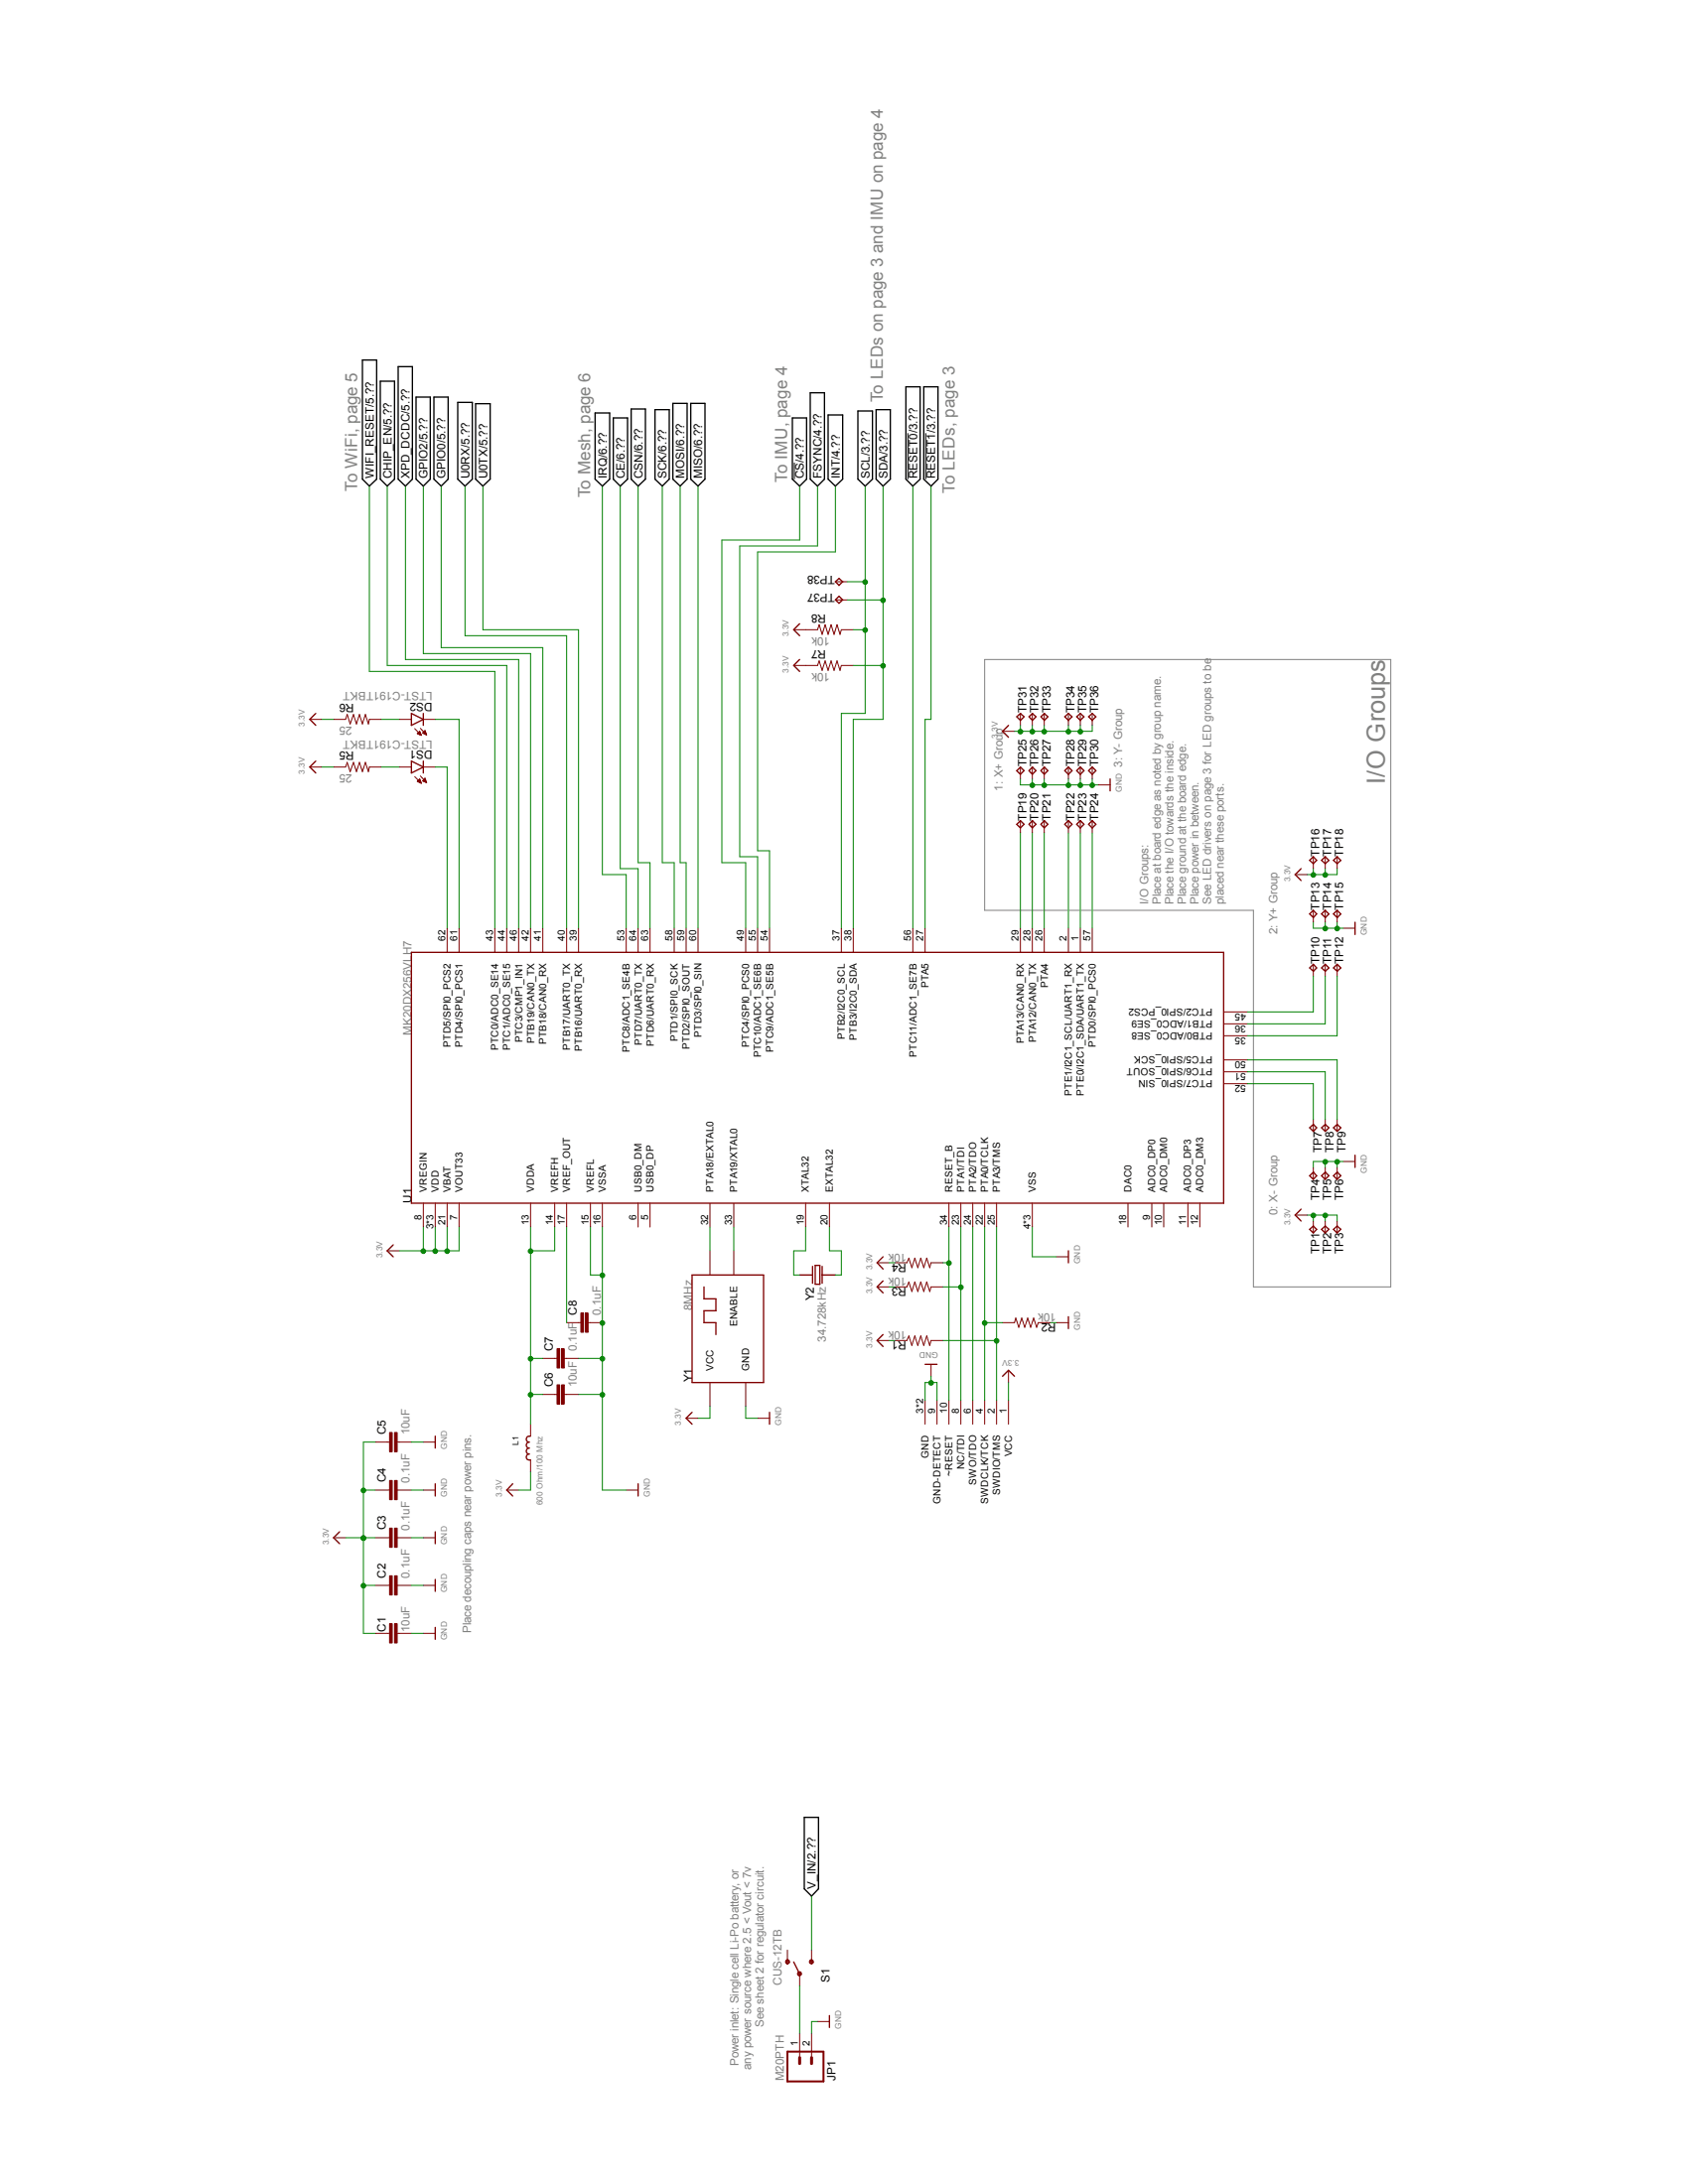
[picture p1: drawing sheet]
<svg xmlns="http://www.w3.org/2000/svg" width="216mm" height="279mm" viewBox="0 0 216 279" stroke-linecap="round" stroke-linejoin="round" font-family="sans-serif">
<path d="M125.9 84.4h52v80.2h-17.6v-48.1h-34.4z" fill="none" stroke="#808080" stroke-width=".13"/>
<g fill="none" stroke="#000" stroke-width=".17">
<path d="M46.4 46.1h1.8v15.2l-1 .9-.8-.9zM48.6 48.8h1.9v12.5l-1 .9-.9-.9zM50.9 46.9h1.8v14.4l-.8 .9-1-.9zM53.2 50.8h1.8v10.5l-.9 .9-.9-.9zM55.5 50.8h1.8v10.5l-.9 .9-.9-.9zM58.5 51.5h1.9v9.8l-.9 .9-1-.9zM60.8 51.6h1.9v9.7l-.9 .9-1-.9zM76.1 52.8h1.9v8.5l-1 .9-.9-.9zM78.4 53.5h1.9v7.8l-1 .9-.9-.9zM80.7 52.3h1.8v9l-.9 .9-.9-.9zM83.8 52.4h1.8v8.9l-.9 .9-.9-.9zM86.1 51.6h1.8v9.7l-.9 .9-.9-.9z"/>
<path d="M88.3 51.6h1.9v9.7l-.9 .9-1-.9zM101.3 53.5h1.9v7.8l-.9 .9-1-.9zM103.6 50.2h1.9v11.1l-.9 .9-1-.9zM105.9 53.1h1.9v8.2l-1 .9-.9-.9zM109.7 52.6h1.9v8.7l-.9 .9-1-.9zM112.1 52.4h1.8v8.9l-1 .9-.8-.9zM115.9 49.5h1.8v11.8l-.9 .9-.9-.9zM118.2 49.5h1.8v11.8l-.9 .9-.9-.9zM102.9 232.5h1.8v9.1l-.9 1-.9-1z"/>
</g>
<path d="M101.6 59.2v2.1M116.1 55.4v5.9M118.4 55.4v5.9" fill="none" stroke="#000" stroke-width=".13"/>
<path d="M52.6 121.8h103.9v32.1h-103.9zM50.3 159.3l-.8 .7 .8 .8M136.7 160v1.5M55.7 183.7v1.6M55.7 189.8v1.6M55.7 196v1.5M67.9 183.7a.4 .4 0 0 0-.6 .3 .4 .4 0 0 0 .4 .5 .38 .38 0 0 0-.4 .4 .38 .38 0 0 0 .4 .4 .38 .38 0 0 0-.4 .3 .38 .38 0 0 0 .4 .4 .4 .4 0 0 0-.4 .5 .4 .4 0 0 0 .6 .3M81.6 189.8v1.6M55.7 202.1v1.5" fill="none" stroke="#800000" stroke-width=".17"/>
<g fill="none" stroke="#800000" stroke-width=".13">
<path d="M57.2 118.7v3.1M58.7 118.7v3.1M63.3 118.7v3.1M64.8 118.7v3.1M66.3 118.7v3.1M67.9 118.7v3.1M69.4 118.7v3.1M72.5 118.7v3.1M74 118.7v3.1M80.1 118.7v3.1M81.6 118.7v3.1M83.1 118.7v3.1"/>
<path d="M86.2 118.7v3.1M87.8 118.7v3.1M89.3 118.7v3.1M95.4 118.7v3.1M96.9 118.7v3.1M98.4 118.7v3.1M107.6 118.7v3.1M109.1 118.7v3.1M116.8 118.7v3.1M118.3 118.7v3.1M130.5 118.7v3.1M132 118.7v3.1"/>
<path d="M133.6 118.7v3.1M136.7 118.7v3.1M138.2 118.7v3.1M139.7 118.7v3.1M156.5 132.5h3.1M156.5 131h3.1M156.5 129.5h3.1M156.5 135.6h3.1M156.5 137.1h3.1M156.5 138.6h3.1M54.1 153.9v3.1M55.7 153.9v3.1"/>
<path d="M57.2 153.9v3.1M58.7 153.9v3.1M67.9 153.9v3.1M71 153.9v3.1M72.5 153.9v3.1M75.5 153.9v3.1M77 153.9v3.1M81.6 153.9v3.1M83.1 153.9v3.1M90.8 153.9v3.1M93.9 153.9v3.1M103 153.9v3.1"/>
<path d="M106.1 153.9v3.1M121.4 153.9v3.1M122.9 153.9v3.1M124.4 153.9v3.1M125.9 153.9v3.1M127.5 153.9v3.1M132 153.9v3.1M144.3 153.9v3.1M147.3 153.9v3.1M148.8 153.9v3.1M151.9 153.9v3.1M153.5 153.9v3.1"/>
<path d="M49.5 160h1.6M69.4 178.4h1.8M69.4 173.8h1.8M71.2 177.2h.4v2.4h-.4zM71.2 172.6h.4v2.4h-.4zM71.8 177.2h.4v2.4h-.4zM71.8 172.6h.4v2.4h-.4zM72.2 178.4h1.8M72.2 173.8h1.8M72.5 169.2h1.8M74.3 168h.3v2.4h-.3zM74.9 168h.3v2.4h-.3z"/>
<path d="M75.2 169.2h1.8M135.1 160.8h1.6M48 190.6h1.9M48 196.7h1.9M48 184.5h1.9M49.8 195.5h.4v2.5h-.4zM49.8 189.4h.4v2.5h-.4zM49.8 183.3h.4v2.4h-.4zM50.5 195.5h.3v2.5h-.3zM50.5 189.4h.3v2.5h-.3zM50.5 183.3h.3v2.4h-.3zM50.8 190.6h1.8"/>
<path d="M50.8 196.7h1.8M50.8 184.5h1.8M54.1 190.6h1.6M54.1 196.7h1.6M54.1 184.5h1.6M67.9 182.2v1.5M67.9 186.8v1.5M80.1 190.6h1.5M48 202.8h1.9M49.8 201.6h.4v2.4h-.4zM50.5 201.6h.3v2.4h-.3zM50.8 202.8h1.8"/>
<path d="M54.1 202.8h1.6M102.3 260.1v3.1M103.8 260.1v3.1"/>
</g>
<g fill="none" stroke="#800000" stroke-width=".34">
<path d="M71.4 172.6v2.4M71.4 177.2v2.4M72 172.6v2.4M72 177.2v2.4M74.5 168v2.4M75.1 168v2.4M50 183.3v2.4M50 189.4v2.5M50 195.5v2.5M50.6 183.3v2.4M50.6 189.4v2.5M50.6 195.5v2.5"/>
<path d="M50 201.6v2.4M50.6 201.6v2.4"/>
</g>
<path d="M100.7 262.5h4.6v3.8h-4.6z" fill="none" stroke="#800000" stroke-width=".25"/>
<path d="M102.3 263.2v.8M103.8 263.2v.8" fill="none" stroke="#800000" stroke-width=".38"/>
<path d="M100.5 250.8l.2-.1 .2 .1 .1 .2-.1 .2h-.2l-.1-.2 .1-.2 .1 .1v.2h-.1v.1h-.2v-.2z" fill-rule="evenodd" fill="#800000"/>
<path d="M100.5 250.8l.2-.1 .2 .1 .1 .2-.1 .2h-.2l-.1-.2 .1-.2 .2 .2-.2 .1v.1h-.2v-.2z" fill="none" stroke="#800000" stroke-width=".13"/>
<path d="M103.6 250.8l.2-.1 .2 .1 .1 .2-.1 .2h-.2v-.1h-.1v-.2l.1-.1 .1 .2-.1 .2h-.2l-.1-.2z" fill-rule="evenodd" fill="#800000"/>
<path d="M103.6 250.8l.2-.1 .2 .1 .1 .2-.1 .2h-.2v-.1l-.2-.1 .2-.2 .1 .2-.1 .2h-.2l-.1-.2z" fill="none" stroke="#800000" stroke-width=".13"/>
<path d="M102.1 252.3l.2-.1 .1 .1 .1 .2-.1 .2-.1 .1-.2-.3 .2-.2 .1 .2-.1 .3-.2-.1-.1-.2z" fill-rule="evenodd" fill="#800000"/>
<g fill="none" stroke="#800000" stroke-width=".13">
<path d="M106.8 76.8h1.6M106.8 74.4h1.6M39.6 98.1h1.5M39.6 92h1.5M42.7 98.1h1.5l.2-.6 .4 1.2 .4-1.2 .4 1.2 .4-1.2 .4 1.2 .3-1.2 .4 1.2 .1-.6h1.6M42.7 92h1.5l.2-.6 .4 1.2 .4-1.2 .4 1.2 .4-1.2 .4 1.2 .3-1.2 .4 1.2 .1-.6h1.6M51.1 98.1h1.5M51.1 92h1.5M53 99.4l.9 .8M53 93.2l.9 .9M53.4 99.9l.5 .3M53.4 93.8v.1"/>
<path d="M53.4 99.9v.1M53.4 93.9l.5 .2M53.5 93.7v.2M53.5 99.8v.2M53.6 93.7v.2M53.6 99.8v.2M53.6 93.6v.3M53.6 99.7v.4M53.6 93.6v.4M53.7 99.7l-.3 .2M53.7 99.7l.2 .5M53.7 93.6v.4"/>
<path d="M53.7 99.7v.4M53.7 93.6l-.3 .3M53.7 93.6l.2 .5M53.7 99.8v.3M53.8 99.3l.8 .8M53.8 93.8v.2M53.8 99.9v.2M53.8 93.2l.8 .8M53.8 93.9v.1M53.8 100v.2M53.8 94v.1M54.1 93.7v.1"/>
<path d="M54.1 99.9h.1M54.1 98.1h1.6M54.1 99.8v.1M54.1 92h1.6M54.2 93.6v.2M54.2 99.8v.1M54.2 93.6v.3M54.2 99.7v.2M54.3 93.6v.3M54.3 99.7v.3M54.3 93.5v.4M54.3 99.6v.4"/>
<path d="M54.4 99.6l-.3 .3 .5 .2M54.4 99.6l.2 .5M54.4 93.5v.4M54.4 99.6v.4M54.4 93.5l-.3 .3 .5 .2M54.4 93.5l.2 .5M54.4 93.6v.3M54.4 99.7v.3M54.4 93.7v.2M54.4 99.8v.3M54.5 93.8v.2M54.5 99.9v.2"/>
<path d="M54.5 93.9v.1M54.5 100v.1M101.5 85.1h3.1l.2-.6 .4 1.3 .3-1.3 .4 1.3 .4-1.3 .4 1.3 .4-1.3 .3 1.3 .2-.7h1.5M101.5 80.6h3.1l.2-.7 .4 1.3 .3-1.3 .4 1.3 .4-1.3 .4 1.3 .4-1.3 .3 1.3 .2-.6h1.5M128.2 93.6h1.6M130.5 91.3v1.5M130.5 98.1v1.6M132 91.3v1.5M132 98.1v1.6M133.6 91.3v1.5M133.6 98.1v1.6M136.7 91.3v1.5"/>
<path d="M136.7 98.1v1.6M138.2 91.3v1.5M138.2 98.1v1.6M139.7 91.3v1.5M139.7 98.1v1.6M53.8 100.1v.1M130.5 105v1.6M132 105v1.6M133.6 105v1.6M136.7 105v1.6M138.2 105v1.6M139.7 105v1.6"/>
<path d="M140.5 100.4h1.5M165.7 111.9h1.5M168 109.6v1.5M168 116.5v1.5M169.5 109.6v1.5M169.5 116.5v1.5M171 109.6v1.5M171 116.5v1.5M171.8 118.7h1.5M168 123.4v1.5M169.5 123.4v1.5M171 123.4v1.5"/>
<path d="M165.7 155.4h1.5M168 143.2v1.5M168 149.4v1.5M168 156.2v1.5M169.5 143.2v1.5M169.5 149.4v1.5M169.5 156.2v1.5M171 143.2v1.5M171 149.4v1.5M171 156.2v1.5M171.8 148.6h1.5M90.8 160v3.1"/>
<path d="M90.8 176.9v3M93.9 160v3.1M95.4 176.9v3M112.2 171.5h1.5M112.2 164.6h1.5M112.2 161.5h1.5M114.5 171.5h1.5l.2-.6 .4 1.2 .4-1.2 .4 1.2 .4-1.2 .4 1.2 .3-1.2 .4 1.2 .2-.6h1.5M114.5 164.6h1.5l.2-.6 .4 1.2 .4-1.2 .4 1.2 .4-1.2 .4 1.2 .3-1.2 .4 1.2 .2-.6h1.5M114.5 161.5h1.5l.2-.5 .4 1.2 .4-1.2 .4 1.2 .4-1.2 .4 1.2 .3-1.2 .4 1.2 .2-.7h1.5M118.3 179.2v3M119.1 174.5v1.6M119.8 179.2v3"/>
<path d="M121.4 179.2v3M122.9 179.2v3M124.4 179.2v3M125.9 179.2v3M127.5 179.2v3M128.2 169.2h1.6l.1-.6 .4 1.2 .4-1.2 .4 1.2 .3-1.2 .4 1.2 .4-1.2 .4 1.2 .2-.6h1.6M129 175.3v1.6M129 179.2v3M135.1 169.2h1.6M42.7 196.7h1.5M64.8 190.6h1.5M87.8 181.4h1.5"/>
<path d="M96.9 181.4h1.5M48 209h1.9M49.8 207.7h.4v2.5h-.4zM50.5 207.7h.3v2.5h-.3zM50.8 209h1.8M54.1 209h1.6M100.7 249.5v1.5M102.1 252.3l.2-.1 .1 .1 .1 .2-.1 .2-.1 .1-.1-.2v-.2l.1-.1 .1 .2-.1 .3-.2-.1-.1-.2zM102.3 252.5v1.5M103.8 249.5v1.5M104.6 258.6h1.5"/>
</g>
<g fill="none" stroke="#800000" stroke-width=".17">
<path d="M102.3 79.8l-.8 .8 .8 .7M106.8 74.4l.5-.4 .5 .4-.5 .5zM107.3 76.3l.5 .5-.5 .4-.5-.4zM40.4 97.4l-.8 .7 .8 .8M40.4 91.3l-.8 .7 .8 .8M52.6 97.4l1.5 .7-1.5 .8zM52.6 91.3l1.5 .7-1.5 .8zM54.1 91.3v1.5M54.1 97.4v1.5M102.3 84.4l-.8 .7 .8 .8M129 92.8l-.8 .8 .8 .7M130 98.6l.5-.5 .5 .5-.5 .5z"/>
<path d="M130 91.7l.5-.4 .5 .4-.5 .5zM131.6 91.7l.4-.4 .5 .4-.5 .5zM132 98.1l.5 .5-.5 .5-.4-.5zM133.1 91.7l.5-.4 .4 .4-.4 .5zM133.6 98.1l.4 .5-.4 .5-.5-.5zM136.2 98.6l.5-.5 .4 .5-.4 .5zM136.2 91.7l.5-.4 .4 .4-.4 .5zM137.7 98.6l.5-.5 .4 .5-.4 .5zM137.7 91.7l.5-.4 .4 .4-.4 .5zM139.2 91.7l.5-.4 .5 .4-.5 .5zM139.2 98.6l.5-.5 .5 .5-.5 .5zM142 99.7v1.5"/>
<path d="M130 105.5l.5-.5 .5 .5-.5 .4zM132 105l.5 .5-.5 .4-.4-.4zM133.6 105l.4 .5-.4 .4-.5-.4zM136.2 105.5l.5-.5 .4 .5-.4 .4zM137.7 105.5l.5-.5 .4 .5-.4 .4zM139.2 105.5l.5-.5 .5 .5-.5 .4zM166.4 111.1l-.7 .8 .7 .7M167.5 116.9l.5-.4 .4 .4-.4 .5zM167.5 110.1l.5-.5 .4 .5-.4 .4zM169.5 116.5l.5 .4-.5 .5-.5-.5zM169.5 109.6l.5 .5-.5 .4-.5-.4zM170.6 116.9l.4-.4 .5 .4-.5 .5z"/>
<path d="M170.6 110.1l.4-.5 .5 .5-.5 .4zM173.3 118v1.5M167.5 123.8l.5-.4 .4 .4-.4 .4zM169 123.8l.5-.4 .5 .4-.5 .4zM170.6 123.8l.4-.4 .5 .4-.5 .4zM166.4 154.7l-.7 .7 .7 .8M167.5 144.3l.5-.5 .4 .5-.4 .4zM167.5 157.3l.5-.5 .4 .5-.4 .4zM168 149.9l.4 .5-.4 .5-.5-.5zM169 144.3l.5-.5 .5 .5-.5 .4zM169 157.3l.5-.5 .5 .5-.5 .4zM169.5 149.9l.5 .5-.5 .5-.5-.5z"/>
<path d="M170.6 144.3l.4-.5 .5 .5-.5 .4zM170.6 157.3l.4-.5 .5 .5-.5 .4zM171 149.9l.5 .5-.5 .5-.4-.5zM173.3 147.8v1.6M88.5 163.1h9.2v13.8h-9.2zM90 164.6v1.6h1.6v1.5h-1.6v1.5h1.6v1.5M102.3 163.1h1.6M103.9 162v2.2M104.3 161.9h.6v2.4h-.6zM105.2 163.1h1.6M105.2 162v2.2M112.9 170.7l-.7 .8 .7 .8"/>
<path d="M112.9 163.9l-.7 .7 .7 .8M112.9 160.8l-.7 .7 .7 .8M118.3 174.5h1.5M128.2 176.1l.8-.8 .8 .8M136.7 168.4v1.6M43.4 196l-.7 .7 .7 .8M65.6 189.8l-.8 .8 .8 .8M88.5 180.7l-.7 .7 .7 .8M98.4 180.7v1.5M55.7 208.2v1.5M101.5 251l.8 1.5M106.1 257.9v1.5"/>
</g>
<path d="M50 207.7v2.5M50.6 207.7v2.5" fill="none" stroke="#800000" stroke-width=".34"/>
<path d="M75.5 157v6.1h1.5v-6.1M52.6 184.5h1.5M52.6 190.6h1.5M52.6 196.7h1.5M77 190.6h3.1M52.6 202.8h1.5" fill="none" stroke="#008000" stroke-width=".13"/>
<circle cx="77" cy="163.2" r=".3" fill="#008000"/>
<g fill="none" stroke="#008000" stroke-width=".13">
<path d="M77 163.1v6.1M77 173.8v4.6h-3"/>
<circle cx="77" cy="163.2" r=".3"/>
</g>
<circle cx="77" cy="178.4" r=".3" fill="#008000"/>
<circle cx="77" cy="178.4" r=".3" fill="none" stroke="#008000" stroke-width=".13"/>
<circle cx="77" cy="169.2" r=".3" fill="#008000"/>
<g fill="none" stroke="#008000" stroke-width=".13">
<path d="M77 169.2v4.6h-3"/>
<circle cx="77" cy="169.2" r=".3"/>
</g>
<circle cx="77" cy="173.8" r=".3" fill="#008000"/>
<g fill="none" stroke="#008000" stroke-width=".13">
<path d="M132 157v3.8h3.1M77 178.4v12.2M118.3 179.2v-2.3h1.5v2.3M119.1 176.1v.8M134.4 169.2h.7"/>
<circle cx="77" cy="173.8" r=".3"/>
</g>
<circle cx="119.1" cy="176.9" r=".3" fill="#008000"/>
<g fill="none" stroke="#008000" stroke-width=".13">
<path d="M168 118v.7h3.8M169.5 118v.7M104.6 258.6h-.8v1.5"/>
<circle cx="119.1" cy="176.9" r=".3"/>
</g>
<circle cx="169.5" cy="118.8" r=".3" fill="#008000"/>
<g fill="none" stroke="#008000" stroke-width=".13">
<path d="M171 118v.7"/>
<circle cx="169.5" cy="118.8" r=".3"/>
</g>
<circle cx="171" cy="118.8" r=".3" fill="#008000"/>
<g fill="none" stroke="#008000" stroke-width=".13">
<path d="M136.7 99.7v.7h3.8M138.2 99.7v.7"/>
<circle cx="171" cy="118.8" r=".3"/>
</g>
<circle cx="138.2" cy="100.5" r=".3" fill="#008000"/>
<g fill="none" stroke="#008000" stroke-width=".13">
<path d="M139.7 99.7v.7"/>
<circle cx="138.2" cy="100.5" r=".3"/>
</g>
<circle cx="139.7" cy="100.5" r=".3" fill="#008000"/>
<g fill="none" stroke="#008000" stroke-width=".13">
<path d="M130.5 99.7v.7h3.1M132 99.7v.7"/>
<circle cx="139.7" cy="100.5" r=".3"/>
</g>
<circle cx="132" cy="100.5" r=".3" fill="#008000"/>
<g fill="none" stroke="#008000" stroke-width=".13">
<path d="M133.6 99.7v.7"/>
<circle cx="132" cy="100.5" r=".3"/>
</g>
<circle cx="133.6" cy="100.5" r=".3" fill="#008000"/>
<g fill="none" stroke="#008000" stroke-width=".13">
<path d="M133.6 100.4h3.1"/>
<circle cx="133.6" cy="100.5" r=".3"/>
</g>
<circle cx="136.7" cy="100.5" r=".3" fill="#008000"/>
<g fill="none" stroke="#008000" stroke-width=".13">
<path d="M169.5 148.6v.8M171.8 148.6h-3.8v.8"/>
<circle cx="136.7" cy="100.5" r=".3"/>
</g>
<circle cx="169.5" cy="148.6" r=".3" fill="#008000"/>
<g fill="none" stroke="#008000" stroke-width=".13">
<path d="M171 148.6v.8"/>
<circle cx="169.5" cy="148.6" r=".3"/>
</g>
<circle cx="171" cy="148.6" r=".3" fill="#008000"/>
<g fill="none" stroke="#008000" stroke-width=".13">
<path d="M54.1 157v3M55.7 157v3M57.2 157v3M58.7 157v3h-7.6M95.4 179.9v1.5h1.5M113.7 171.5h.8M113.7 164.6h.8M113.7 161.5h.8M129 176.9v2.3M52.6 209h1.5"/>
<circle cx="171" cy="148.6" r=".3"/>
</g>
<circle cx="55.7" cy="160.1" r=".3" fill="#008000"/>
<circle cx="55.7" cy="160.1" r=".3" fill="none" stroke="#008000" stroke-width=".13"/>
<circle cx="57.2" cy="160.1" r=".3" fill="#008000"/>
<circle cx="57.2" cy="160.1" r=".3" fill="none" stroke="#008000" stroke-width=".13"/>
<circle cx="54.1" cy="160.1" r=".3" fill="#008000"/>
<g fill="none" stroke="#008000" stroke-width=".13">
<path d="M41.1 98.1h1.6M41.1 92h1.6M168 111.1v.8M169.5 111.1v.8h-2.3M67.9 188.3v2.3h-1.6"/>
<circle cx="54.1" cy="160.1" r=".3"/>
</g>
<circle cx="168" cy="111.9" r=".3" fill="#008000"/>
<g fill="none" stroke="#008000" stroke-width=".13">
<path d="M171 111.1v.8h-1.5"/>
<circle cx="168" cy="111.9" r=".3"/>
</g>
<circle cx="169.5" cy="111.9" r=".3" fill="#008000"/>
<g fill="none" stroke="#008000" stroke-width=".13">
<path d="M130.5 92.8v.8M132 92.8v.8h-2.2"/>
<circle cx="169.5" cy="111.9" r=".3"/>
</g>
<circle cx="130.5" cy="93.6" r=".3" fill="#008000"/>
<g fill="none" stroke="#008000" stroke-width=".13">
<path d="M133.6 92.8v.8h-1.6"/>
<circle cx="130.5" cy="93.6" r=".3"/>
</g>
<circle cx="132" cy="93.6" r=".3" fill="#008000"/>
<g fill="none" stroke="#008000" stroke-width=".13">
<path d="M136.7 92.8v.8h1.5v-.8"/>
<circle cx="132" cy="93.6" r=".3"/>
</g>
<circle cx="136.7" cy="93.6" r=".3" fill="#008000"/>
<g fill="none" stroke="#008000" stroke-width=".13">
<path d="M139.7 92.8v.8h-1.5"/>
<circle cx="136.7" cy="93.6" r=".3"/>
</g>
<circle cx="138.2" cy="93.6" r=".3" fill="#008000"/>
<g fill="none" stroke="#008000" stroke-width=".13">
<path d="M133.6 93.6h3.1"/>
<circle cx="138.2" cy="93.6" r=".3"/>
</g>
<circle cx="133.6" cy="93.6" r=".3" fill="#008000"/>
<g fill="none" stroke="#008000" stroke-width=".13">
<path d="M167.2 155.4h2.3v.8M168 155.4v.8"/>
<circle cx="133.6" cy="93.6" r=".3"/>
</g>
<circle cx="168" cy="155.5" r=".3" fill="#008000"/>
<g fill="none" stroke="#008000" stroke-width=".13">
<path d="M169.5 155.4h1.5v.8"/>
<circle cx="168" cy="155.5" r=".3"/>
</g>
<circle cx="169.5" cy="155.5" r=".3" fill="#008000"/>
<g fill="none" stroke="#008000" stroke-width=".13">
<path d="M90.8 179.9v1.5h-1.5M46.5 190.6h1.5M46.5 196.7h1.5M48 184.5h-1.5v18.3h1.5"/>
<circle cx="169.5" cy="155.5" r=".3"/>
</g>
<circle cx="46.5" cy="196.8" r=".3" fill="#008000"/>
<circle cx="46.5" cy="196.8" r=".3" fill="none" stroke="#008000" stroke-width=".13"/>
<circle cx="46.5" cy="190.7" r=".3" fill="#008000"/>
<g fill="none" stroke="#008000" stroke-width=".13">
<path d="M44.2 196.7h2.3"/>
<circle cx="46.5" cy="190.7" r=".3"/>
</g>
<circle cx="46.5" cy="196.8" r=".3" fill="#008000"/>
<g fill="none" stroke="#008000" stroke-width=".13">
<path d="M46.5 202.8v6.2h1.5"/>
<circle cx="46.5" cy="196.8" r=".3"/>
</g>
<circle cx="46.5" cy="202.9" r=".3" fill="#008000"/>
<g fill="none" stroke="#008000" stroke-width=".13">
<path d="M127.5 157v22.2"/>
<circle cx="46.5" cy="202.9" r=".3"/>
</g>
<circle cx="127.5" cy="171.5" r=".3" fill="#008000"/>
<g fill="none" stroke="#008000" stroke-width=".13">
<path d="M125.9 157v22.2M120.6 171.5h6.9"/>
<circle cx="127.5" cy="171.5" r=".3"/>
</g>
<circle cx="125.9" cy="169.2" r=".3" fill="#008000"/>
<g fill="none" stroke="#008000" stroke-width=".13">
<path d="M120.6 164.6h2.3M125.9 169.2h2.3"/>
<circle cx="125.9" cy="169.2" r=".3"/>
</g>
<circle cx="122.9" cy="164.7" r=".3" fill="#008000"/>
<g fill="none" stroke="#008000" stroke-width=".13">
<path d="M67.9 157v25.2M122.9 157v22.2M67.9 160h3.1"/>
<circle cx="122.9" cy="164.7" r=".3"/>
</g>
<circle cx="67.9" cy="160.1" r=".3" fill="#008000"/>
<g fill="none" stroke="#008000" stroke-width=".13">
<path d="M67.9 178.4h1.5"/>
<circle cx="67.9" cy="160.1" r=".3"/>
</g>
<circle cx="67.9" cy="178.4" r=".3" fill="#008000"/>
<g fill="none" stroke="#008000" stroke-width=".13">
<path d="M67.9 173.8h1.5"/>
<circle cx="67.9" cy="178.4" r=".3"/>
</g>
<circle cx="67.9" cy="173.8" r=".3" fill="#008000"/>
<g fill="none" stroke="#008000" stroke-width=".13">
<path d="M71 157v3M72.5 157v12.2M124.4 157v22.2M121.4 161.5v17.7"/>
<circle cx="67.9" cy="173.8" r=".3"/>
</g>
<circle cx="121.4" cy="161.6" r=".3" fill="#008000"/>
<g fill="none" stroke="#008000" stroke-width=".13">
<path d="M47.2 62.2v23.7h16.1v32.8M49.5 62.2v22.9h15.3v33.6M51.9 62.2v22.2h14.4v34.3M54.1 62.2v21.4h13.8v35.1M56.4 62.2v20.6h13v35.9M59.5 62.2v19.1h13v37.4M61.8 62.2v18.4h12.2v38.1M77 62.2v49.7h3.1v6.8M79.3 62.2v48.9h2.3v7.6M81.6 62.2v48.2h1.5v8.3M84.7 62.2v48.2h1.5v8.3M87 62.2v48.2h.8v8.3"/>
<path d="M102.3 62.2v6.9h-10v41.3h3.1v8.3M104.6 62.2v7.6h-10v39.8h2.3v9.1M106.8 62.2v8.4h-9.9v38.2h1.5v9.9M112.9 62.2v29.8h-3.8v26.7M116.8 62.2v56.5M119.1 62.2v29.8h-.8v26.7M48.8 98.1h2.3M48.8 92h2.3M55.7 98.1h1.5v20.6M55.7 92h3v26.7M109.1 85.1h3.8M159.6 138.6h8.4v4.6"/>
<path d="M159.6 137.1h9.9v6.1M159.6 135.6h11.4v7.6M168 124.9v4.6h-8.4M169.5 124.9v6.1h-9.9M171 124.9v7.6h-11.4M121.4 157v4.5h-.8M103.8 242.6v6.9"/>
<circle cx="121.4" cy="161.6" r=".3"/>
</g>
<circle cx="112.9" cy="85.2" r=".3" fill="#008000"/>
<g fill="none" stroke="#008000" stroke-width=".13">
<path d="M108.4 76.8h4.5"/>
<circle cx="112.9" cy="85.2" r=".3"/>
</g>
<circle cx="112.9" cy="76.8" r=".3" fill="#008000"/>
<g fill="none" stroke="#008000" stroke-width=".13">
<path d="M110.7 62.2v29.1h-3.1v27.4M109.1 80.6h1.6"/>
<circle cx="112.9" cy="76.8" r=".3"/>
</g>
<circle cx="110.7" cy="80.6" r=".3" fill="#008000"/>
<g fill="none" stroke="#008000" stroke-width=".13">
<path d="M108.4 74.4h2.3"/>
<circle cx="110.7" cy="80.6" r=".3"/>
</g>
<circle cx="110.7" cy="74.5" r=".3" fill="#008000"/>
<g fill="none" stroke="#008000" stroke-width=".13">
<path d="M89.3 62.2v56.5M130.5 106.6v12.1M132 106.6v12.1M133.6 106.6v12.1M136.7 106.6v12.1M138.2 106.6v12.1M139.7 106.6v12.1M90.8 157v3M93.9 157v3M103 157v3h-1.5v3.1h.8M106.1 157v3h1.5v3.1h-.8M102.3 254v6.1"/>
<circle cx="110.7" cy="74.5" r=".3"/>
</g>
<text font-size="3.2" fill="#808080" x="177.1" y="100.4" transform="rotate(-90 177.1 100.4)">I/O Groups</text>
<g font-size="2.2" fill="#808080">
<text x="112.9" y="51.5" transform="rotate(-90 112.9 51.5)">To LEDs on page 3 and IMU on page 4</text>
<text x="45.7" y="62.8" transform="rotate(-90 45.7 62.8)">To WiFi, page 5</text>
<text x="75.5" y="63.7" transform="rotate(-90 75.5 63.7)">To Mesh, page 6</text>
<text x="100.7" y="61.7" transform="rotate(-90 100.7 61.7)">To IMU, page 4</text>
<text x="122.1" y="63.1" transform="rotate(-90 122.1 63.1)">To LEDs, page 3</text>
</g>
<g font-size="1.5">
<text x="47.8" y="61.3" transform="rotate(-90 47.8 61.3)">WIFI_RESET/5.??</text>
<text x="50.1" y="61.3" transform="rotate(-90 50.1 61.3)">CHIP_EN/5.??</text>
<text x="52.4" y="61.3" transform="rotate(-90 52.4 61.3)">XPD_DCDC/5.??</text>
<text x="54.7" y="61.3" transform="rotate(-90 54.7 61.3)">GPIO2/5.??</text>
<text x="56.9" y="61.3" transform="rotate(-90 56.9 61.3)">GPIO0/5.??</text>
<text x="60" y="61.3" transform="rotate(-90 60 61.3)">U0RX/5.??</text>
<text x="62.3" y="61.3" transform="rotate(-90 62.3 61.3)">U0TX/5.??</text>
<text x="77.6" y="61.3" transform="rotate(-90 77.6 61.3)">IRQ/6.??</text>
<text x="79.9" y="61.3" transform="rotate(-90 79.9 61.3)">CE/6.??</text>
<text x="82.2" y="61.3" transform="rotate(-90 82.2 61.3)">CSN/6.??</text>
<text x="85.2" y="61.3" transform="rotate(-90 85.2 61.3)">SCK/6.??</text>
<text x="87.5" y="61.3" transform="rotate(-90 87.5 61.3)">MOSI/6.??</text>
<text x="89.8" y="61.3" transform="rotate(-90 89.8 61.3)">MISO/6.??</text>
<text x="102.8" y="61.3" transform="rotate(-90 102.8 61.3)">CS/4.??</text>
<text x="105.1" y="61.3" transform="rotate(-90 105.1 61.3)">FSYNC/4.??</text>
<text x="107.4" y="61.3" transform="rotate(-90 107.4 61.3)">INT/4.??</text>
<text x="111.2" y="61.3" transform="rotate(-90 111.2 61.3)">SCL/3.??</text>
<text x="113.5" y="61.3" transform="rotate(-90 113.5 61.3)">SDA/3.??</text>
<text x="117.3" y="61.3" transform="rotate(-90 117.3 61.3)">RESET0/3.??</text>
<text x="119.6" y="61.3" transform="rotate(-90 119.6 61.3)">RESET1/3.??</text>
<text x="106.8" y="75.9" transform="rotate(-180 106.8 75.9)">TP37</text>
<text x="106.8" y="73.6" transform="rotate(-180 106.8 73.6)">TP38</text>
<text x="105.7" y="83.2" transform="rotate(-180 105.7 83.2)">R7</text>
<text x="105.7" y="78.6" transform="rotate(-180 105.7 78.6)">R8</text>
<text x="55.3" y="89.9" transform="rotate(-180 55.3 89.9)">DS2</text>
<text x="45.3" y="90" transform="rotate(-180 45.3 90)">R6</text>
<text x="55.3" y="96" transform="rotate(-180 55.3 96)">DS1</text>
<text x="131.3" y="91.2" transform="rotate(-90 131.3 91.2)">TP31</text>
<text x="132.8" y="91.2" transform="rotate(-90 132.8 91.2)">TP32</text>
<text x="134.4" y="91.2" transform="rotate(-90 134.4 91.2)">TP33</text>
<text x="137.4" y="91.2" transform="rotate(-90 137.4 91.2)">TP34</text>
<text x="138.9" y="91.2" transform="rotate(-90 138.9 91.2)">TP35</text>
<text x="140.5" y="91.2" transform="rotate(-90 140.5 91.2)">TP36</text>
<text x="45.3" y="96.2" transform="rotate(-180 45.3 96.2)">R5</text>
<text x="131.3" y="98.1" transform="rotate(-90 131.3 98.1)">TP25</text>
<text x="132.8" y="98.1" transform="rotate(-90 132.8 98.1)">TP26</text>
<text x="134.4" y="98.1" transform="rotate(-90 134.4 98.1)">TP27</text>
<text x="137.4" y="98.1" transform="rotate(-90 137.4 98.1)">TP28</text>
<text x="138.9" y="98.1" transform="rotate(-90 138.9 98.1)">TP29</text>
<text x="140.5" y="98.1" transform="rotate(-90 140.5 98.1)">TP30</text>
<text x="131.3" y="105" transform="rotate(-90 131.3 105)">TP19</text>
<text x="132.8" y="105" transform="rotate(-90 132.8 105)">TP20</text>
<text x="134.4" y="105" transform="rotate(-90 134.4 105)">TP21</text>
<text x="137.4" y="105" transform="rotate(-90 137.4 105)">TP22</text>
<text x="138.9" y="105" transform="rotate(-90 138.9 105)">TP23</text>
<text x="140.5" y="105" transform="rotate(-90 140.5 105)">TP24</text>
<text x="168.8" y="109.6" transform="rotate(-90 168.8 109.6)">TP16</text>
<text x="170.3" y="109.6" transform="rotate(-90 170.3 109.6)">TP17</text>
<text x="171.8" y="109.6" transform="rotate(-90 171.8 109.6)">TP18</text>
<text x="168.8" y="116.4" transform="rotate(-90 168.8 116.4)">TP13</text>
<text x="170.3" y="116.4" transform="rotate(-90 170.3 116.4)">TP14</text>
<text x="171.8" y="116.4" transform="rotate(-90 171.8 116.4)">TP15</text>
<text x="168.8" y="123.3" transform="rotate(-90 168.8 123.3)">TP10</text>
<text x="170.3" y="123.3" transform="rotate(-90 170.3 123.3)">TP11</text>
<text x="171.8" y="123.3" transform="rotate(-90 171.8 123.3)">TP12</text>
<text x="169" y="147.5" transform="rotate(-90 169 147.5)">TP7</text>
<text x="170.6" y="147.5" transform="rotate(-90 170.6 147.5)">TP8</text>
<text x="172.1" y="147.5" transform="rotate(-90 172.1 147.5)">TP9</text>
<text x="52.6" y="153.9" transform="rotate(-90 52.6 153.9)">U1</text>
<text x="168.8" y="153.6" transform="rotate(-90 168.8 153.6)">TP4</text>
<text x="170.3" y="153.6" transform="rotate(-90 170.3 153.6)">TP5</text>
<text x="171.8" y="153.6" transform="rotate(-90 171.8 153.6)">TP6</text>
<text x="115.9" y="161.7" transform="rotate(-180 115.9 161.7)">R4</text>
<text x="168.8" y="160.5" transform="rotate(-90 168.8 160.5)">TP1</text>
<text x="170.3" y="160.5" transform="rotate(-90 170.3 160.5)">TP2</text>
<text x="171.8" y="160.5" transform="rotate(-90 171.8 160.5)">TP3</text>
<text x="104.1" y="166.4" transform="rotate(-90 104.1 166.4)">Y2</text>
<text x="115.9" y="164.8" transform="rotate(-180 115.9 164.8)">R3</text>
<text x="70.7" y="172.9" transform="rotate(-90 70.7 172.9)">C7</text>
<text x="115.9" y="171.6" transform="rotate(-180 115.9 171.6)">R1</text>
<text x="135.1" y="169.3" transform="rotate(-180 135.1 169.3)">R2</text>
<text x="70.7" y="177.4" transform="rotate(-90 70.7 177.4)">C6</text>
<text x="88.5" y="176.8" transform="rotate(-90 88.5 176.8)">Y1</text>
<text x="49.3" y="183.5" transform="rotate(-90 49.3 183.5)">C5</text>
<text x="49.3" y="189.7" transform="rotate(-90 49.3 189.7)">C4</text>
<text x="49.3" y="195.8" transform="rotate(-90 49.3 195.8)">C3</text>
<text x="49.3" y="201.9" transform="rotate(-90 49.3 201.9)">C2</text>
<text x="49.3" y="208.8" transform="rotate(-90 49.3 208.8)">C1</text>
<text x="104.3" y="241.6" transform="rotate(-90 104.3 241.6)">V_IN/2.??</text>
<text x="106.1" y="253.6" transform="rotate(-90 106.1 253.6)">S1</text>
<text x="106.9" y="266.2" transform="rotate(-90 106.9 266.2)">JP1</text>
</g>
<g font-size="1.5" fill="#808080">
<text x="106.2" y="81.5" transform="rotate(-180 106.2 81.5)">10k</text>
<text x="55.3" y="88.5" transform="rotate(-180 55.3 88.5)">LTST-C191TBKT</text>
<text x="106.2" y="86" transform="rotate(-180 106.2 86)">10k</text>
<text x="45" y="93" transform="rotate(-180 45 93)">25</text>
<text x="55.3" y="94.7" transform="rotate(-180 55.3 94.7)">LTST-C191TBKT</text>
<text x="45" y="99" transform="rotate(-180 45 99)">25</text>
<text x="128.2" y="101.2" transform="rotate(-90 128.2 101.2)">1: X+ Group</text>
<text x="143.5" y="98.1" transform="rotate(-90 143.5 98.1)">3: Y- Group</text>
<text x="146.9" y="115.7" transform="rotate(-90 146.9 115.7)">I/O Groups:</text>
<text x="148.5" y="115.7" transform="rotate(-90 148.5 115.7)">Place at board edge as noted by group name.</text>
<text x="150.1" y="115.7" transform="rotate(-90 150.1 115.7)">Place the I/O towards the inside.</text>
<text x="151.7" y="115.7" transform="rotate(-90 151.7 115.7)">Place ground at the board edge.</text>
<text x="153.3" y="115.7" transform="rotate(-90 153.3 115.7)">Place power in between.</text>
<text x="154.9" y="115.7" transform="rotate(-90 154.9 115.7)">See LED drivers on page 3 for LED groups to be</text>
<text x="156.5" y="115.7" transform="rotate(-90 156.5 115.7)">placed near these ports.</text>
<text x="163.4" y="119.6" transform="rotate(-90 163.4 119.6)">2: Y+ Group</text>
<text x="52.6" y="132.5" transform="rotate(-90 52.6 132.5)">MK20DX256VLH7</text>
<text x="163.4" y="155.5" transform="rotate(-90 163.4 155.5)">0: X- Group</text>
<text x="116" y="160.3" transform="rotate(-180 116 160.3)">10k</text>
<text x="88.5" y="167.7" transform="rotate(-90 88.5 167.7)">8MHz</text>
<text x="116" y="163.4" transform="rotate(-180 116 163.4)">10k</text>
<text x="135.1" y="168" transform="rotate(-180 135.1 168)">10k</text>
<text x="73.8" y="172.9" transform="rotate(-90 73.8 172.9)">0.1uF C8</text>
<text x="76.8" y="168.3" transform="rotate(-90 76.8 168.3)">0.1uF</text>
<text x="105.6" y="171.7" transform="rotate(-90 105.6 171.7)">34.728kHz</text>
<text x="116" y="170.3" transform="rotate(-180 116 170.3)">10k</text>
<text x="73.8" y="177.5" transform="rotate(-90 73.8 177.5)">10uF</text>
<text x="52.4" y="183.6" transform="rotate(-90 52.4 183.6)">10uF</text>
<text x="52.4" y="189.7" transform="rotate(-90 52.4 189.7)">0.1uF</text>
<text x="52.4" y="195.8" transform="rotate(-90 52.4 195.8)">0.1uF</text>
<text x="52.4" y="201.9" transform="rotate(-90 52.4 201.9)">0.1uF</text>
<text x="52.4" y="208.8" transform="rotate(-90 52.4 208.8)">10uF</text>
<text x="60.2" y="208.9" transform="rotate(-90 60.2 208.9)">Place decoupling caps near power pins.</text>
<text x="100" y="254" transform="rotate(-90 100 254)">CUS-12TB</text>
<text x="97.7" y="259.3" transform="rotate(-90 97.7 259.3)">See sheet 2 for regulator circuit.</text>
<text x="94.5" y="264.3" transform="rotate(-90 94.5 264.3)">Power inlet: Single cell Li-Po battery, or</text>
<text x="96.1" y="264.8" transform="rotate(-90 96.1 264.8)">any power source where 2.5 &lt; Vout &lt; 7v</text>
<text x="100.3" y="266.2" transform="rotate(-90 100.3 266.2)">M20PTH</text>
</g>
<g font-size="1.3">
<text x="57" y="120.4" transform="rotate(-90 57 120.4)">62</text>
<text x="58.5" y="120.4" transform="rotate(-90 58.5 120.4)">61</text>
<text x="63.1" y="120.4" transform="rotate(-90 63.1 120.4)">43</text>
<text x="64.6" y="120.4" transform="rotate(-90 64.6 120.4)">44</text>
<text x="66.1" y="120.4" transform="rotate(-90 66.1 120.4)">46</text>
<text x="67.6" y="120.4" transform="rotate(-90 67.6 120.4)">42</text>
<text x="69.2" y="120.4" transform="rotate(-90 69.2 120.4)">41</text>
<text x="72.3" y="120.4" transform="rotate(-90 72.3 120.4)">40</text>
<text x="73.8" y="120.4" transform="rotate(-90 73.8 120.4)">39</text>
<text x="79.9" y="120.4" transform="rotate(-90 79.9 120.4)">53</text>
<text x="81.4" y="120.4" transform="rotate(-90 81.4 120.4)">64</text>
<text x="82.9" y="120.4" transform="rotate(-90 82.9 120.4)">63</text>
<text x="86" y="120.4" transform="rotate(-90 86 120.4)">58</text>
<text x="87.5" y="120.4" transform="rotate(-90 87.5 120.4)">59</text>
<text x="89.1" y="120.4" transform="rotate(-90 89.1 120.4)">60</text>
<text x="95.2" y="120.4" transform="rotate(-90 95.2 120.4)">49</text>
<text x="96.7" y="120.4" transform="rotate(-90 96.7 120.4)">55</text>
<text x="98.2" y="120.4" transform="rotate(-90 98.2 120.4)">54</text>
<text x="107.4" y="120.4" transform="rotate(-90 107.4 120.4)">37</text>
<text x="108.9" y="120.4" transform="rotate(-90 108.9 120.4)">38</text>
<text x="116.5" y="120.4" transform="rotate(-90 116.5 120.4)">56</text>
<text x="118.1" y="120.4" transform="rotate(-90 118.1 120.4)">27</text>
<text x="130.3" y="120.4" transform="rotate(-90 130.3 120.4)">29</text>
<text x="131.8" y="120.4" transform="rotate(-90 131.8 120.4)">28</text>
<text x="133.3" y="120.4" transform="rotate(-90 133.3 120.4)">26</text>
<text x="136.4" y="120.4" transform="rotate(-90 136.4 120.4)">2</text>
<text x="137.9" y="120.4" transform="rotate(-90 137.9 120.4)">1</text>
<text x="139.5" y="120.4" transform="rotate(-90 139.5 120.4)">57</text>
<text x="118.8" y="126.4" transform="rotate(-90 118.8 126.4)">PTA5</text>
<text x="134.1" y="126.4" transform="rotate(-90 134.1 126.4)">PTA4</text>
<text x="155.1" y="130.6" transform="rotate(-180 155.1 130.6)">PTB1/ADC0_SE9</text>
<text x="155.1" y="129" transform="rotate(-180 155.1 129)">PTC2/SPI0_PCS2</text>
<text x="159.4" y="131.2" transform="rotate(-180 159.4 131.2)">36</text>
<text x="159.4" y="129.7" transform="rotate(-180 159.4 129.7)">45</text>
<text x="57.7" y="134" transform="rotate(-90 57.7 134)">PTD5/SPI0_PCS2</text>
<text x="59.2" y="134" transform="rotate(-90 59.2 134)">PTD4/SPI0_PCS1</text>
<text x="63.7" y="134.4" transform="rotate(-90 63.7 134.4)">PTC0/ADC0_SE14</text>
<text x="65.3" y="134.4" transform="rotate(-90 65.3 134.4)">PTC1/ADC0_SE15</text>
<text x="66.8" y="133.4" transform="rotate(-90 66.8 133.4)">PTC3/CMP1_IN1</text>
<text x="68.4" y="133.5" transform="rotate(-90 68.4 133.5)">PTB19/CAN0_TX</text>
<text x="69.9" y="133.6" transform="rotate(-90 69.9 133.6)">PTB18/CAN0_RX</text>
<text x="72.9" y="134.3" transform="rotate(-90 72.9 134.3)">PTB17/UART0_TX</text>
<text x="74.5" y="134.5" transform="rotate(-90 74.5 134.5)">PTB16/UART0_RX</text>
<text x="80.6" y="134.6" transform="rotate(-90 80.6 134.6)">PTC8/ADC1_SE4B</text>
<text x="82.1" y="133.7" transform="rotate(-90 82.1 133.7)">PTD7/UART0_TX</text>
<text x="83.6" y="133.8" transform="rotate(-90 83.6 133.8)">PTD6/UART0_RX</text>
<text x="86.7" y="133.2" transform="rotate(-90 86.7 133.2)">PTD1/SPI0_SCK</text>
<text x="88.2" y="134.2" transform="rotate(-90 88.2 134.2)">PTD2/SPI0_SOUT</text>
<text x="89.7" y="132.7" transform="rotate(-90 89.7 132.7)">PTD3/SPI0_SIN</text>
<text x="95.8" y="134" transform="rotate(-90 95.8 134)">PTC4/SPI0_PCS0</text>
<text x="97.4" y="135.3" transform="rotate(-90 97.4 135.3)">PTC10/ADC1_SE6B</text>
<text x="98.9" y="134.6" transform="rotate(-90 98.9 134.6)">PTC9/ADC1_SE5B</text>
<text x="108.1" y="133" transform="rotate(-90 108.1 133)">PTB2/I2C0_SCL</text>
<text x="109.6" y="133" transform="rotate(-90 109.6 133)">PTB3/I2C0_SDA</text>
<text x="117.2" y="135.2" transform="rotate(-90 117.2 135.2)">PTC11/ADC1_SE7B</text>
<text x="131" y="133.5" transform="rotate(-90 131 133.5)">PTA13/CAN0_RX</text>
<text x="132.5" y="133.4" transform="rotate(-90 132.5 133.4)">PTA12/CAN0_TX</text>
<text x="140.1" y="134" transform="rotate(-90 140.1 134)">PTD0/SPI0_PCS0</text>
<text x="155.1" y="132.1" transform="rotate(-180 155.1 132.1)">PTB0/ADC0_SE8</text>
<text x="155.1" y="135.1" transform="rotate(-180 155.1 135.1)">PTC5/SPI0_SCK</text>
<text x="155.1" y="136.7" transform="rotate(-180 155.1 136.7)">PTC6/SPI0_SOUT</text>
<text x="159.4" y="132.8" transform="rotate(-180 159.4 132.8)">35</text>
<text x="159.4" y="135.8" transform="rotate(-180 159.4 135.8)">50</text>
<text x="159.4" y="137.3" transform="rotate(-180 159.4 137.3)">51</text>
<text x="137.1" y="140.2" transform="rotate(-90 137.1 140.2)">PTE1/I2C1_SCL/UART1_RX</text>
<text x="138.6" y="140.1" transform="rotate(-90 138.6 140.1)">PTE0/I2C1_SDA/UART1_TX</text>
<text x="155.1" y="138.2" transform="rotate(-180 155.1 138.2)">PTC7/SPI0_SIN</text>
<text x="159.4" y="138.9" transform="rotate(-180 159.4 138.9)">52</text>
<text x="54.6" y="152.5" transform="rotate(-90 54.6 152.5)">VREGIN</text>
<text x="56.1" y="152.5" transform="rotate(-90 56.1 152.5)">VDD</text>
<text x="57.7" y="152.5" transform="rotate(-90 57.7 152.5)">VBAT</text>
<text x="59.2" y="152.5" transform="rotate(-90 59.2 152.5)">VOUT33</text>
<text x="68.3" y="152.5" transform="rotate(-90 68.3 152.5)">VDDA</text>
<text x="71.4" y="152.5" transform="rotate(-90 71.4 152.5)">VREFH</text>
<text x="72.9" y="152.5" transform="rotate(-90 72.9 152.5)">VREF_OUT</text>
<text x="76" y="152.5" transform="rotate(-90 76 152.5)">VREFL</text>
<text x="77.5" y="152.5" transform="rotate(-90 77.5 152.5)">VSSA</text>
<text x="82.1" y="152.5" transform="rotate(-90 82.1 152.5)">USB0_DM</text>
<text x="83.6" y="152.5" transform="rotate(-90 83.6 152.5)">USB0_DP</text>
<text x="91.3" y="152.5" transform="rotate(-90 91.3 152.5)">PTA18/EXTAL0</text>
<text x="94.3" y="152.5" transform="rotate(-90 94.3 152.5)">PTA19/XTAL0</text>
<text x="103.4" y="152.5" transform="rotate(-90 103.4 152.5)">XTAL32</text>
<text x="106.5" y="152.5" transform="rotate(-90 106.5 152.5)">EXTAL32</text>
<text x="121.8" y="152.5" transform="rotate(-90 121.8 152.5)">RESET_B</text>
<text x="123.3" y="152.5" transform="rotate(-90 123.3 152.5)">PTA1/TDI</text>
<text x="124.9" y="152.5" transform="rotate(-90 124.9 152.5)">PTA2/TDO</text>
<text x="126.4" y="152.5" transform="rotate(-90 126.4 152.5)">PTA0/TCLK</text>
<text x="127.9" y="152.5" transform="rotate(-90 127.9 152.5)">PTA3/TMS</text>
<text x="132.5" y="152.5" transform="rotate(-90 132.5 152.5)">VSS</text>
<text x="144.7" y="152.5" transform="rotate(-90 144.7 152.5)">DAC0</text>
<text x="147.8" y="152.5" transform="rotate(-90 147.8 152.5)">ADC0_DP0</text>
<text x="149.3" y="152.5" transform="rotate(-90 149.3 152.5)">ADC0_DM0</text>
<text x="152.3" y="152.5" transform="rotate(-90 152.3 152.5)">ADC0_DP3</text>
<text x="153.9" y="152.5" transform="rotate(-90 153.9 152.5)">ADC0_DM3</text>
<text x="53.9" y="156" transform="rotate(-90 53.9 156)">8</text>
<text x="55.4" y="157.3" transform="rotate(-90 55.4 157.3)">3*3</text>
<text x="57" y="156.7" transform="rotate(-90 57 156.7)">21</text>
<text x="58.5" y="156" transform="rotate(-90 58.5 156)">7</text>
<text x="67.6" y="156.7" transform="rotate(-90 67.6 156.7)">13</text>
<text x="70.7" y="156.7" transform="rotate(-90 70.7 156.7)">14</text>
<text x="72.3" y="156.7" transform="rotate(-90 72.3 156.7)">17</text>
<text x="75.3" y="156.7" transform="rotate(-90 75.3 156.7)">15</text>
<text x="76.8" y="156.7" transform="rotate(-90 76.8 156.7)">16</text>
<text x="81.4" y="156" transform="rotate(-90 81.4 156)">6</text>
<text x="82.9" y="156" transform="rotate(-90 82.9 156)">5</text>
<text x="90.6" y="156.7" transform="rotate(-90 90.6 156.7)">32</text>
<text x="93.6" y="156.7" transform="rotate(-90 93.6 156.7)">33</text>
<text x="102.8" y="156.7" transform="rotate(-90 102.8 156.7)">19</text>
<text x="105.9" y="156.7" transform="rotate(-90 105.9 156.7)">20</text>
<text x="121.1" y="156.7" transform="rotate(-90 121.1 156.7)">34</text>
<text x="122.7" y="156.7" transform="rotate(-90 122.7 156.7)">23</text>
<text x="124.2" y="156.7" transform="rotate(-90 124.2 156.7)">24</text>
<text x="125.7" y="156.7" transform="rotate(-90 125.7 156.7)">22</text>
<text x="127.2" y="156.7" transform="rotate(-90 127.2 156.7)">25</text>
<text x="131.8" y="157.3" transform="rotate(-90 131.8 157.3)">4*3</text>
<text x="144" y="156.7" transform="rotate(-90 144 156.7)">18</text>
<text x="147.1" y="156" transform="rotate(-90 147.1 156)">9</text>
<text x="148.6" y="156.7" transform="rotate(-90 148.6 156.7)">10</text>
<text x="151.7" y="156.7" transform="rotate(-90 151.7 156.7)">11</text>
<text x="153.2" y="156.7" transform="rotate(-90 153.2 156.7)">12</text>
<text x="94.3" y="169.7" transform="rotate(-90 94.3 169.7)">ENABLE</text>
<text x="91.3" y="175.4" transform="rotate(-90 91.3 175.4)">VCC</text>
<text x="95.8" y="175.4" transform="rotate(-90 95.8 175.4)">GND</text>
<text x="118.1" y="180.8" transform="rotate(-90 118.1 180.8)">3*2</text>
<text x="119.6" y="180.8" transform="rotate(-90 119.6 180.8)">9</text>
<text x="121.1" y="180.8" transform="rotate(-90 121.1 180.8)">10</text>
<text x="122.7" y="180.8" transform="rotate(-90 122.7 180.8)">8</text>
<text x="124.2" y="180.8" transform="rotate(-90 124.2 180.8)">6</text>
<text x="125.7" y="180.8" transform="rotate(-90 125.7 180.8)">4</text>
<text x="127.2" y="180.8" transform="rotate(-90 127.2 180.8)">2</text>
<text x="128.8" y="180.8" transform="rotate(-90 128.8 180.8)">1</text>
<text x="118.8" y="186.5" transform="rotate(-90 118.8 186.5)">GND</text>
<text x="121.8" y="188.8" transform="rotate(-90 121.8 188.8)">~RESET</text>
<text x="123.3" y="188" transform="rotate(-90 123.3 188)">NC/TDI</text>
<text x="124.9" y="189.9" transform="rotate(-90 124.9 189.9)">SWO/TDO</text>
<text x="127.9" y="191.3" transform="rotate(-90 127.9 191.3)">SWDIO/TMS</text>
<text x="129.4" y="186.3" transform="rotate(-90 129.4 186.3)">VCC</text>
<text x="120.3" y="192.4" transform="rotate(-90 120.3 192.4)">GND-DETECT</text>
<text x="126.4" y="192.4" transform="rotate(-90 126.4 192.4)">SWDCLK/TCK</text>
<text x="102.1" y="261.8" transform="rotate(-90 102.1 261.8)">1</text>
<text x="103.6" y="261.8" transform="rotate(-90 103.6 261.8)">2</text>
</g>
<g font-size="1.1" fill="#808080">
<text x="100.9" y="81.4" transform="rotate(-90 100.9 81.4)">3.3V</text>
<text x="100.9" y="86.1" transform="rotate(-90 100.9 86.1)">3.3V</text>
<text x="39" y="92.9" transform="rotate(-90 39 92.9)">3.3V</text>
<text x="127.6" y="94.4" transform="rotate(-90 127.6 94.4)">3.3V</text>
<text x="39" y="99" transform="rotate(-90 39 99)">3.3V</text>
<text x="143.5" y="101.3" transform="rotate(-90 143.5 101.3)">GND</text>
<text x="165" y="112.8" transform="rotate(-90 165 112.8)">3.3V</text>
<text x="174.8" y="119.7" transform="rotate(-90 174.8 119.7)">GND</text>
<text x="174.8" y="150.1" transform="rotate(-90 174.8 150.1)">GND</text>
<text x="48.9" y="160.9" transform="rotate(-90 48.9 160.9)">3.3V</text>
<text x="138.2" y="161.7" transform="rotate(-90 138.2 161.7)">GND</text>
<text x="165" y="156.8" transform="rotate(-90 165 156.8)">3.3V</text>
<text x="111.6" y="165.5" transform="rotate(-90 111.6 165.5)">3.3V</text>
<text x="111.6" y="162.5" transform="rotate(-90 111.6 162.5)">3.3V</text>
<text x="111.6" y="172.4" transform="rotate(-90 111.6 172.4)">3.3V</text>
<text x="120" y="173" transform="rotate(-180 120 173)">GND</text>
<text x="130.4" y="174" transform="rotate(-180 130.4 174)">3.3V</text>
<text x="138.2" y="170.1" transform="rotate(-90 138.2 170.1)">GND</text>
<text x="57.2" y="185.4" transform="rotate(-90 57.2 185.4)">GND</text>
<text x="87.1" y="182.4" transform="rotate(-90 87.1 182.4)">3.3V</text>
<text x="99.9" y="182.4" transform="rotate(-90 99.9 182.4)">GND</text>
<text x="57.2" y="191.5" transform="rotate(-90 57.2 191.5)">GND</text>
<text x="64.2" y="191.5" transform="rotate(-90 64.2 191.5)">3.3V</text>
<text x="83.1" y="191.5" transform="rotate(-90 83.1 191.5)">GND</text>
<text x="42.1" y="197.6" transform="rotate(-90 42.1 197.6)">3.3V</text>
<text x="57.2" y="197.6" transform="rotate(-90 57.2 197.6)">GND</text>
<text x="69.4" y="192.6" transform="rotate(-90 69.4 192.6)">600 Ohm/100 Mhz</text>
<text x="57.2" y="203.7" transform="rotate(-90 57.2 203.7)">GND</text>
<text x="57.2" y="209.8" transform="rotate(-90 57.2 209.8)">GND</text>
<text x="107.6" y="259.5" transform="rotate(-90 107.6 259.5)">GND</text>
</g>
<text font-size="1.1" x="66.3" y="184.9" transform="rotate(-90 66.3 184.9)">L1</text>
</svg>
